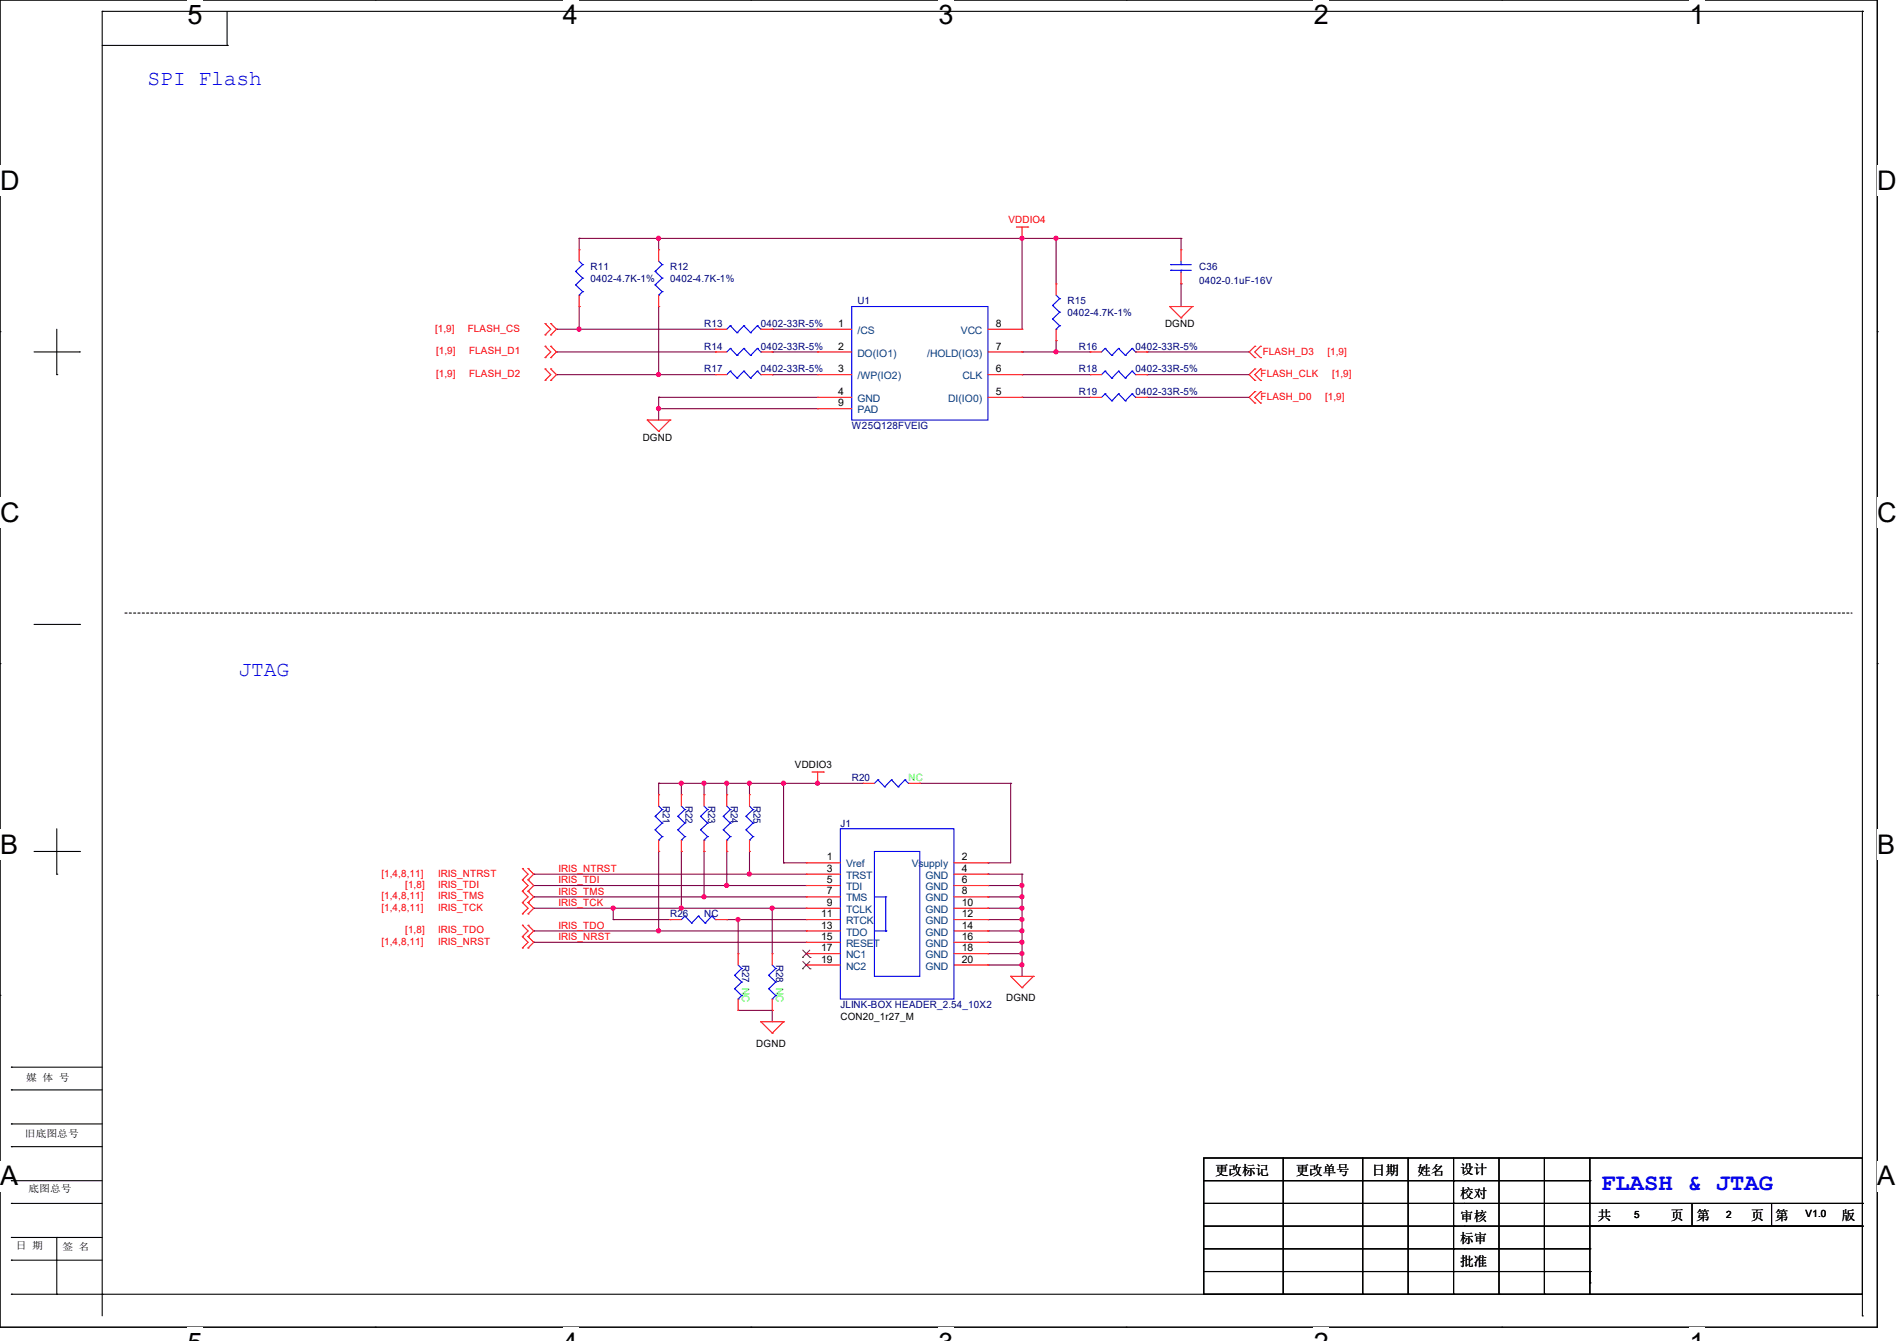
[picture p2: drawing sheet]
<svg xmlns="http://www.w3.org/2000/svg" width="297mm" height="210mm" viewBox="0 0 297 210" stroke-linecap="round" stroke-linejoin="round" font-family="sans-serif">
<path d="M0 0h293.9v207.9h-293.9z" fill="none" stroke="#000" stroke-width=".17"/>
<g fill="#fff">
<path d="M29.4 0h2.3v4.7h-2.3z"/>
<path d="M29.4 207.9h2.3v2.1h-2.3z"/>
</g>
<path d="M58.8 0h.1M58.8 207.9h.1" fill="none" stroke="#000" stroke-width=".17"/>
<g fill="#fff">
<path d="M88.1 0h2.4v4.7h-2.4z"/>
<path d="M88.1 207.9h2.4v2.1h-2.4z"/>
</g>
<path d="M117.6 0h.1M117.6 207.9h.1" fill="none" stroke="#000" stroke-width=".17"/>
<g fill="#fff">
<path d="M146.9 0h2.4v4.7h-2.4z"/>
<path d="M146.9 207.9h2.4v2.1h-2.4z"/>
</g>
<path d="M176.3 0h.1M176.3 207.9h.1" fill="none" stroke="#000" stroke-width=".17"/>
<g fill="#fff">
<path d="M205.7 0h2.4v4.7h-2.4z"/>
<path d="M205.7 207.9h2.4v2.1h-2.4z"/>
</g>
<path d="M235.1 0h.1M235.1 207.9h.1" fill="none" stroke="#000" stroke-width=".17"/>
<g fill="#fff">
<path d="M264.5 0h2.4v4.7h-2.4z"/>
<path d="M264.5 207.9h2.4v2.1h-2.4z"/>
<path d="M0 26h3v4.7h-3z"/>
<path d="M293.9 26h3.1v4.7h-3.1z"/>
<path d="M0 77.9h3v4.7h-3z"/>
<path d="M293.9 77.9h3.1v4.7h-3.1z"/>
</g>
<path d="M0 51.9h.1M293.9 51.9h.1" fill="none" stroke="#000" stroke-width=".17"/>
<g fill="#fff">
<path d="M0 129.9h2.8v4.7h-2.8z"/>
<path d="M293.9 129.9h2.9v4.7h-2.9z"/>
</g>
<path d="M0 103.9h.1M293.9 103.9h.1" fill="none" stroke="#000" stroke-width=".17"/>
<g fill="#fff">
<path d="M0 181.8h2.8v4.8h-2.8z"/>
<path d="M293.8 181.8h3v4.8h-3z"/>
</g>
<g fill="none" stroke="#000" stroke-width=".17">
<path d="M16 1.8h.1M16 7.1h19.6M16 1.8v204.3M16 1.8h275.6M35.6 7.1h.1M35.6 1.8v5.3M291.6 1.8h.1M291.6 1.8v179.6M5.3 55.1h7.1M8.9 58.7h.1M8.9 51.6v7.1M12.4 55.1h.1"/>
<path d="M5.3 97.8h7.1M12.4 97.8h.1M5.3 133.3h7.1M8.9 136.9h.1M8.9 129.8v7.1M12.4 133.3h.1M0 155.9h.1M293.9 155.9h.1M1.8 167.1h.1M1.8 170.7h.1M1.8 176h.1M1.8 179.6h.1"/>
<path d="M1.8 167.1h14.2M1.8 170.7h14.2M1.8 176h14.2M1.8 179.6h14.2M1.8 184.9h.1M1.8 188.5h.1M1.8 193.8h.1M1.8 197.4h.1M1.8 184.9h14.2M1.8 188.5h14.2M1.8 193.8h14.2M1.8 197.4h14.2"/>
<path d="M8.9 193.8h.1M8.9 193.8v8.9M188.5 181.4h103.1v21.3h-103.1zM188.5 184.9h60.4M188.5 188.5h103.1M188.5 192h103.1M188.5 195.6h60.4M188.5 199.1h60.4M200.9 199.1h.1M200.9 181.4v21.3M213.4 199.1h.1M213.4 181.4v21.3"/>
<path d="M220.5 199.1h.1M220.5 181.4v21.3M227.6 199.1h.1M227.6 184.9h.1M227.6 188.5h.1M227.6 192h.1M227.6 195.6h.1M227.6 181.4v21.3M234.7 199.1h.1M234.7 181.4v21.3M241.8 199.1h.1M241.8 181.4v21.3"/>
<path d="M248.9 184.9h.1M248.9 199.1h.1M248.9 188.5h.1M248.9 192h.1M248.9 195.6h.1M248.9 181.4v21.3M264.9 192h.1M264.9 188.5v3.5M277.4 192h.1M277.4 188.5v3.5M291.6 188.5h.1M291.6 192h.1"/>
<path d="M1.8 202.7h.1M1.8 202.7h208M8.9 202.7h.1M16 202.7h.1M200.9 202.7h.1M213.4 202.7h.1M220.5 202.7h.1M227.6 202.7h.1M234.7 202.7h.1M241.8 202.7h.1M248.9 200.9h.1M248.9 202.7h.1"/>
<path d="M291.6 206.1h.1M291.6 202.7v3.4"/>
</g>
<path d="M19.6 96h270.2M289.8 96h.1" fill="none" stroke="#000" stroke-width=".17" stroke-dasharray=".3 .3"/>
<g fill="none" stroke="#800040" stroke-width=".17">
<path d="M90.7 37.3h.1M90.7 37.3h94.2M90.7 37.3v1.8M103.1 37.3h.1M103.1 37.3v1.8M160 37.3h.1M160 37.3v14.3M165.4 37.3h.1M165.4 37.3v7.1M184.9 37.3h.1M184.9 37.3v1.8M87.1 55.1h.1"/>
<path d="M87.1 51.6h.1M87.1 58.7h.1M87.1 51.6h24.9M87.1 55.1h24.9M87.1 58.7h24.9M90.7 51.6h.1M90.7 48h.1M90.7 48v3.6M103.1 58.7h.1M103.1 48h.1M103.1 48v10.7M120.9 55.1h.1"/>
<path d="M120.9 51.6h.1M120.9 58.7h.1M120.9 51.6h7.1M120.9 55.1h7.1M120.9 58.7h7.1M160 58.7h.1M160 55.1h.1M160 55.1h10.7M160 58.7h10.7M165.4 55.1h.1M165.4 53.3h.1M165.4 53.3v1.8"/>
<path d="M179.6 58.7h.1M179.6 55.1h.1M179.6 55.1h16M179.6 58.7h16M184.9 44.4h.1M184.9 44.4v3.6M103.1 64h.1M103.1 62.2h.1M103.1 62.2h24.9M103.1 62.2v3.6M103.1 64h24.9M160 62.2h.1"/>
<path d="M160 62.2h10.7M179.6 62.2h.1M179.6 62.2h16M83.6 136.9h.1M83.6 138.7h.1M83.6 136.9h42.6M83.6 138.7h42.6M103.1 133.3h.1M103.1 122.7h.1M103.1 122.7v1.8M103.1 133.3v12.5M103.1 122.7h32"/>
<path d="M106.7 133.3h.1M106.7 122.7h.1M106.7 122.7v1.8M106.7 133.3v8.9M110.2 133.3h.1M110.2 122.7h.1M110.2 122.7v1.8M110.2 133.3v7.2M113.8 133.3h.1M113.8 138.7h.1M113.8 122.7h.1M113.8 122.7v1.8"/>
<path d="M113.8 133.3v5.4M117.3 133.3h.1M117.3 136.9h.1M117.3 122.7h.1M117.3 122.7v1.8M117.3 133.3v3.6M122.7 122.7h.1M122.7 135.1h.1M122.7 122.7v12.4M122.7 135.1h3.5M128 122.7h.1M144 122.7h.1"/>
<path d="M144 122.7h14.2M154.7 135.1h.1M154.7 136.9h.1M154.7 138.7h.1M154.7 136.9h5.3M154.7 138.7h5.3M158.2 122.7h.1M158.2 122.7v12.4h-3.5M160 136.9h.1M160 138.7h.1M160 136.9v16M83.6 140.5h.1"/>
<path d="M83.6 142.2h.1M83.6 145.8h.1M83.6 147.6h.1M83.6 140.5h42.6M83.6 142.2h42.6M83.6 145.8h42.6M83.6 147.6h42.6M96 144h.1M96 142.2h.1M96 144h8.9M96 142.2v1.8M103.1 145.8h.1"/>
<path d="M106.7 142.2h.1M110.2 140.5h.1M113.8 144h.1M113.8 144h12.4M115.6 144h.1M115.6 158.2h.1M115.6 144v5.4M115.6 158.2h5.3M120.9 142.2h.1M120.9 158.2h.1M120.9 142.2v7.2M120.9 158.2v1.8"/>
<path d="M154.7 140.5h.1M154.7 142.2h.1M154.7 144h.1M154.7 145.8h.1M154.7 147.6h.1M154.7 149.4h.1M154.7 151.1h.1M154.7 140.5h5.3M154.7 142.2h5.3M154.7 145.8h5.3M154.7 147.6h5.3M154.7 144h5.3"/>
<path d="M154.7 149.4h5.3M154.7 151.1h5.3M160 140.5h.1M160 142.2h.1M160 144h.1M160 145.8h.1M160 147.6h.1M160 149.4h.1M160 151.1h.1"/>
</g>
<g fill="#f0f" stroke="#f0f" stroke-width=".17">
<circle cx="90.7" cy="51.5" r=".32"/>
<circle cx="165.3" cy="37.3" r=".32"/>
<circle cx="103.1" cy="58.7" r=".32"/>
<circle cx="165.3" cy="55.1" r=".32"/>
<circle cx="160" cy="37.3" r=".32"/>
<circle cx="103.1" cy="37.3" r=".32"/>
<circle cx="103.1" cy="64" r=".32"/>
<circle cx="117.3" cy="136.9" r=".32"/>
<circle cx="113.8" cy="138.7" r=".32"/>
<circle cx="110.2" cy="140.4" r=".32"/>
<circle cx="96" cy="142.2" r=".32"/>
<circle cx="122.7" cy="122.7" r=".32"/>
<circle cx="160" cy="149.3" r=".32"/>
<circle cx="160" cy="151.1" r=".32"/>
<circle cx="160" cy="140.4" r=".32"/>
<circle cx="160" cy="138.7" r=".32"/>
<circle cx="160" cy="144" r=".32"/>
<circle cx="160" cy="142.2" r=".32"/>
<circle cx="160" cy="145.8" r=".32"/>
<circle cx="160" cy="147.6" r=".32"/>
<circle cx="120.9" cy="142.2" r=".32"/>
<circle cx="106.7" cy="142.2" r=".32"/>
<circle cx="103.1" cy="145.8" r=".32"/>
<circle cx="115.5" cy="144" r=".32"/>
<circle cx="110.2" cy="122.7" r=".32"/>
<circle cx="106.7" cy="122.7" r=".32"/>
<circle cx="113.8" cy="122.7" r=".32"/>
<circle cx="117.3" cy="122.7" r=".32"/>
<circle cx="128" cy="122.7" r=".32"/>
</g>
<g fill="none" stroke="#f00" stroke-width=".17">
<path d="M90.7 39.1h.1M90.7 39.1v1.8M103.1 39.1h.1M103.1 39.1v1.8M159.1 35.6h1.8M160 37.3h.1M160 35.6v1.7M160.9 35.6h.1M184.9 39.1h.1M184.9 39.1v1.8M85.3 57.8h.1M85.3 59.6h.1"/>
<path d="M85.3 54.2h.1M85.3 56h.1M85.3 50.7h.1M85.3 52.5h.1M85.3 57.8l.9 .9-.9 .9M85.3 54.2l.9 .9-.9 .9M85.3 50.7l.9 .9-.9 .9M86.2 59.6h.1M86.2 57.8h.1M86.2 56h.1M86.2 54.2h.1M86.2 52.5h.1"/>
<path d="M86.2 50.7h.1M86.2 57.8l.9 .9-.9 .9M86.2 54.2l.9 .9-.9 .9M86.2 50.7l.9 .9-.9 .9M90.7 48h.1M90.7 46.2v1.8M103.1 48h.1M103.1 46.2v1.8M112 51.6h.1M112 55.1h.1M112 58.7h.1M112 51.6h1.8"/>
<path d="M112 55.1h1.8M112 58.7h1.8M119.1 51.6h1.8M119.1 55.1h1.8M119.1 58.7h1.8M120.9 51.6h.1M120.9 55.1h.1M120.9 58.7h.1M128 51.6h.1M128 55.1h.1M128 58.7h.1M128 51.6h5.3"/>
<path d="M128 55.1h5.3M128 58.7h5.3M154.7 51.6h5.3M154.7 55.1h5.3M154.7 58.7h5.3M160 58.7h.1M160 55.1h.1M160 51.6h.1M165.4 44.4h.1M165.4 53.3h.1M165.4 44.4v1.8M165.4 51.6v1.7"/>
<path d="M170.7 55.1h.1M170.7 58.7h.1M170.7 55.1h1.8M170.7 58.7h1.8M177.8 55.1h1.8M177.8 58.7h1.8M179.6 55.1h.1M179.6 58.7h.1M183.1 48h.1M183.1 48h3.6M183.1 48l1.8 1.8M184.9 49.8h.1"/>
<path d="M184.9 44.4h.1M184.9 42.7v1.7M186.7 48h.1M186.7 48l-1.8 1.8M196.5 57.8h.1M196.5 59.6h.1M196.5 54.2h.1M196.5 56h.1M196.5 57.8l-.9 .9 .9 .9M196.5 54.2l-.9 .9 .9 .9M197.4 59.6h.1M197.4 57.8h.1"/>
<path d="M197.4 56h.1M197.4 54.2h.1M197.4 57.8l-.9 .9 .9 .9M197.4 54.2l-.9 .9 .9 .9M101.3 65.8h.1M101.3 65.8h3.6M101.3 65.8l1.8 1.8M103.1 67.6h.1M104.9 65.8h.1M104.9 65.8l-1.8 1.8M128 62.2h.1M128 64h.1"/>
<path d="M128 62.2h5.3M128 64h5.3M154.7 62.2h5.3M160 62.2h.1M170.7 62.2h.1M170.7 62.2h1.8M177.8 62.2h1.8M179.6 62.2h.1M196.5 61.3h.1M196.5 63.1h.1M196.5 61.3l-.9 .9 .9 .9M197.4 63.1h.1"/>
<path d="M197.4 61.3h.1M197.4 61.3l-.9 .9 .9 .9M81.8 137.8h.1M81.8 139.6h.1M81.8 136h.1M81.8 137.8l.9 .9-.9 .9M81.8 136l.9 .9-.9 .9M81.8 139.6l.9 .9-.9 .9M82.7 139.6h.1M82.7 137.8h.1M82.7 136h.1M82.7 137.8l.9 .9-.9 .9"/>
<path d="M82.7 136l.9 .9-.9 .9M82.7 139.6l.9 .9-.9 .9M103.1 124.5h.1M103.1 133.3h.1M103.1 124.5v1.7M103.1 131.6v1.7M106.7 124.5h.1M106.7 133.3h.1M106.7 124.5v1.7M106.7 131.6v1.7M110.2 124.5h.1M110.2 133.3h.1"/>
<path d="M110.2 124.5v1.7M110.2 131.6v1.7M113.8 124.5h.1M113.8 133.3h.1M113.8 124.5v1.7M113.8 131.6v1.7M117.3 124.5h.1M117.3 133.3h.1M117.3 124.5v1.7M117.3 131.6v1.7M126.2 135.1h.1M126.2 136.9h.1"/>
<path d="M126.2 138.7h.1M126.2 135.1h5.4M126.2 136.9h5.4M126.2 138.7h5.4M127.1 120.9h1.8M128 122.7h.1M128 120.9v1.8M128.9 120.9h.1M135.1 122.7h.1M135.1 122.7h1.8M142.2 122.7h1.8M144 122.7h.1"/>
<path d="M149.4 135.1h5.3M149.4 136.9h5.3M149.4 138.7h5.3M154.7 138.7h.1M154.7 136.9h.1M154.7 135.1h.1M81.8 141.4h.1M81.8 143.1h.1M81.8 144.9h.1M81.8 146.7h.1M81.8 148.5h.1M81.8 141.4l.9 .8-.9 .9"/>
<path d="M81.8 144.9l.9 .9-.9 .9M81.8 146.7l.9 .9-.9 .9M82.7 143.1h.1M82.7 141.4h.1M82.7 146.7h.1M82.7 144.9h.1M82.7 148.5h.1M82.7 141.4l.9 .8-.9 .9M82.7 144.9l.9 .9-.9 .9M82.7 146.7l.9 .9-.9 .9M104.9 144h.1M104.9 144h1.8"/>
<path d="M112 144h1.8M113.8 144h.1M115.6 149.4h.1M115.6 158.2h.1M115.6 149.4v1.7M115.6 156.5v1.7M120.9 149.4h.1M120.9 158.2h.1M120.9 149.4v1.7M120.9 156.5v1.7M126.2 140.5h.1M126.2 142.2h.1"/>
<path d="M126.2 144h.1M126.2 145.8h.1M126.2 147.6h.1M126.2 149.4h.1M126.2 151.1h.1M126.2 144h5.4M126.2 140.5h5.4M126.2 142.2h5.4M126.2 145.8h5.4M126.2 147.6h5.4M126.2 149.4h5.4M126.2 151.1h5.4"/>
<path d="M149.4 144h5.3M149.4 140.5h5.3M149.4 142.2h5.3M149.4 145.8h5.3M149.4 147.6h5.3M149.4 149.4h5.3M149.4 151.1h5.3M154.7 149.4h.1M154.7 147.6h.1M154.7 145.8h.1M154.7 144h.1M154.7 142.2h.1"/>
<path d="M154.7 140.5h.1M154.7 151.1h.1M158.2 152.9h.1M158.2 152.9h3.6M158.2 152.9l1.8 1.8M160 154.7h.1M161.8 152.9h.1M161.8 152.9l-1.8 1.8M119.1 160h.1M119.1 160h3.6M119.1 160l1.8 1.8M120.9 161.8h.1"/>
<path d="M122.7 160h.1M122.7 160l-1.8 1.8"/>
</g>
<g fill="none" stroke="#00f" stroke-width=".17">
<path d="M90.1 42.5h.1M90.1 44.6h.1M90.1 42.5l1.1 1.1M90.1 44.6l1.1 1.1M90.7 46.2h.1M90.7 40.9l.5 .5M91.2 41.4h.1M91.2 43.6h.1M91.2 45.7h.1M91.2 41.4l-1.1 1.1M91.2 43.6l-1.1 1M91.2 45.7l-.5 .5"/>
<path d="M102.6 42.5h.1M102.6 44.6h.1M102.6 42.5l1.1 1.1M102.6 44.6l1.1 1.1M103.1 46.2h.1M103.1 40.9l.6 .5M103.7 41.4h.1M103.7 43.6h.1M103.7 45.7h.1M103.7 41.4l-1.1 1.1M103.7 43.6l-1.1 1M103.7 45.7l-.6 .5"/>
<path d="M114.3 51h.1M114.3 54.6h.1M114.3 58.1h.1M114.3 51l-.5 .6M114.3 51l1.1 1.1M114.3 54.6l-.5 .5M114.3 54.6l1.1 1.1M114.3 58.1l-.5 .6M114.3 58.1l1.1 1.1M115.4 52.1h.1M115.4 55.7h.1M115.4 59.2h.1"/>
<path d="M116.5 51h.1M116.5 54.6h.1M116.5 58.1h.1M116.5 51l-1.1 1.1M116.5 51l1 1.1M116.5 54.6l-1.1 1.1M116.5 54.6l1 1.1M116.5 58.1l-1.1 1.1M116.5 58.1l1 1.1M117.5 52.1h.1M117.5 55.7h.1M117.5 59.2h.1"/>
<path d="M118.6 51h.1M118.6 54.6h.1M118.6 58.1h.1M118.6 51l-1.1 1.1M118.6 51l.5 .6M118.6 54.6l-1.1 1.1M118.6 54.6l.5 .5M118.6 58.1l-1.1 1.1M118.6 58.1l.5 .6M119.1 51.6h.1M119.1 55.1h.1M119.1 58.7h.1"/>
<path d="M133.3 48h21.4v17.8h-21.4zM164.8 47.8h.1M164.8 50h.1M164.8 47.8l1.1 1.1M164.8 50l1.1 1M165.4 51.6h.1M165.4 46.2l.5 .6M165.9 46.8h.1M165.9 48.9h.1M165.9 51h.1M165.9 46.8l-1.1 1M165.9 48.9l-1.1 1.1"/>
<path d="M165.9 51l-.5 .6M173 54.6h.1M173 58.1h.1M173 54.6l-.5 .5M173 54.6l1.1 1.1M173 58.1l-.5 .6M173 58.1l1.1 1.1M174.1 55.7h.1M174.1 59.2h.1M175.1 54.6h.1M175.1 58.1h.1M175.1 54.6l-1 1.1"/>
<path d="M175.1 54.6l1.1 1.1M175.1 58.1l-1 1.1M175.1 58.1l1.1 1.1M176.2 55.7h.1M176.2 59.2h.1M177.2 54.6h.1M177.2 58.1h.1M177.2 54.6l-1 1.1M177.2 54.6l.6 .5M177.2 58.1l-1 1.1M177.2 58.1l.6 .6M177.8 55.1h.1"/>
<path d="M177.8 58.7h.1M183.3 41.4h.1M183.3 42.3h.1M183.3 41.4h3.2M183.3 42.3h3.2M184.9 42.3h.1M184.9 41.4h.1M184.9 40.9v.5M184.9 42.3v.4M173 61.7h.1M173 61.7l-.5 .5M173 61.7l1.1 1.1"/>
<path d="M174.1 62.8h.1M175.1 61.7h.1M175.1 61.7l-1 1.1M175.1 61.7l1.1 1.1M176.2 62.8h.1M177.2 61.7h.1M177.2 61.7l-1 1.1M177.2 61.7l.6 .5M177.8 62.2h.1M102.6 127.8h.1M102.6 130h.1M102.6 127.8l1.1 1.1"/>
<path d="M102.6 130l1.1 1M103.1 131.6h.1M103.1 126.2l.6 .6M103.7 126.8h.1M103.7 128.9h.1M103.7 131h.1M103.7 131l-.6 .6M103.7 126.8l-1.1 1M103.7 128.9l-1.1 1.1M106.1 127.8h.1M106.1 130h.1M106.1 127.8l1.1 1.1"/>
<path d="M106.1 130l1.1 1M106.7 131.6h.1M106.7 126.2l.5 .6M107.2 126.8h.1M107.2 128.9h.1M107.2 131h.1M107.2 126.8l-1.1 1M107.2 128.9l-1.1 1.1M107.2 131l-.5 .6M109.7 127.8h.1M109.7 130h.1M109.7 127.8l1.1 1.1"/>
<path d="M109.7 130l1.1 1M110.2 131.6h.1M110.2 126.2l.6 .6M110.8 126.8h.1M110.8 128.9h.1M110.8 131h.1M110.8 126.8l-1.1 1M110.8 128.9l-1.1 1.1M110.8 131l-.6 .6M113.2 127.8h.1M113.2 130h.1M113.2 127.8l1.1 1.1"/>
<path d="M113.2 130l1.1 1M113.8 131.6h.1M113.8 126.2l.5 .6M114.3 126.8h.1M114.3 128.9h.1M114.3 131h.1M114.3 126.8l-1.1 1M114.3 128.9l-1.1 1.1M114.3 131l-.5 .6M116.8 127.8h.1M116.8 130h.1M116.8 127.8l1.1 1.1"/>
<path d="M116.8 130l1.1 1M117.3 131.6h.1M117.3 126.2l.6 .6M117.9 126.8h.1M117.9 128.9h.1M117.9 131h.1M117.9 126.8l-1.1 1M117.9 128.9l-1.1 1.1M117.9 131l-.6 .6M131.6 129.8h17.8v26.7h-17.8zM136.9 133.3h7.1v19.6h-7.1zM137.5 122.1h.1"/>
<path d="M137.5 122.1l-.6 .6M137.5 122.1l1 1.1M138.5 123.2h.1M139.6 122.1h.1M139.6 122.1l-1.1 1.1M139.6 122.1l1 1.1M140.6 123.2h.1M141.7 122.1h.1M141.7 122.1l-1.1 1.1M141.7 122.1l.5 .6M142.2 122.7h.1M107.2 143.5h.1"/>
<path d="M107.2 143.5l-.5 .5M107.2 143.5l1.1 1.1M108.3 144.6h.1M109.3 143.5h.1M109.3 143.5l-1 1.1M109.3 143.5l1.1 1.1M110.4 144.6h.1M111.5 143.5h.1M111.5 143.5l-1.1 1.1M111.5 143.5l.5 .5M112 144h.1M115 152.7h.1"/>
<path d="M115 154.9h.1M115 152.7l1.1 1.1M115 154.9l1.1 1M115.6 156.5h.1M115.6 151.1l.5 .6M116.1 151.7h.1M116.1 153.8h.1M116.1 155.9h.1M116.1 151.7l-1.1 1M116.1 153.8l-1.1 1.1M116.1 155.9l-.5 .6M120.4 152.7h.1"/>
<path d="M120.4 154.9h.1M120.4 152.7l1.1 1.1M120.4 154.9l1.1 1M120.9 156.5h.1M120.9 151.1l.6 .6M121.5 151.7h.1M121.5 153.8h.1M121.5 155.9h.1M121.5 151.7l-1.1 1M121.5 153.8l-1.1 1.1M121.5 155.9l-.6 .6M136.9 140.5h1.8"/>
<path d="M136.9 145.8h1.8M138.7 140.5h.1M138.7 145.8h.1M138.7 140.5v5.3"/>
</g>
<path d="M125.6 149.9h.1M125.6 151.7h.1M125.7 148.8l1.1 1.1M125.7 150.6l1.1 1.1M126.8 148.8l-1.2 1.1M126.8 150.6l-1.2 1.1M126.8 149.9h.1M126.8 151.7h.1" fill="none" stroke="#804000" stroke-width=".16"/>
<g font-size="4.2">
<text x="29.4" y="3.8">5</text>
<text x="88.1" y="3.8">4</text>
<text x="146.9" y="3.8">3</text>
<text x="205.7" y="3.8">2</text>
<text x="264.5" y="3.8">1</text>
<text x="0" y="29.8">D</text>
<text x="293.9" y="29.8">D</text>
<text x="0" y="81.7">C</text>
<text x="293.9" y="81.7">C</text>
<text x="0" y="133.7">B</text>
<text x="293.9" y="133.7">B</text>
<text x="0" y="185.6">A</text>
<text x="293.9" y="185.6">A</text>
</g>
<text font-size="3.7" fill="#00f" x="250.7" y="186.3">FLASH &amp; JTAG</text>
<g font-size="3.3" fill="#00f">
<text x="23.1" y="13.3">SPI Flash</text>
<text x="37.3" y="105.8">JTAG</text>
</g>
<g font-size="2.1">
<text x="190.2" y="184.1">更改标记</text>
<text x="202.9" y="184.1">更改单号</text>
<text x="214.8" y="184.1">日期</text>
<text x="221.9" y="184.1">姓名</text>
<text x="228.6" y="183.9">设计</text>
<text x="228.6" y="187.6">校对</text>
<text x="228.6" y="191.2">审核</text>
<text x="250.1" y="191">共</text>
<text x="261.5" y="191">页</text>
<text x="265.6" y="191">第</text>
<text x="274.2" y="191">页</text>
<text x="277.9" y="191">第</text>
<text x="288.4" y="191">版</text>
<text x="228.6" y="194.7">标审</text>
<text x="228.6" y="198.3">批准</text>
</g>
<g font-size="1.6" fill="#f00">
<text x="157.9" y="34.9">VDDIO4</text>
<text x="68.1" y="51.9">[1,9]</text>
<text x="73.2" y="51.9">FLASH_CS</text>
<text x="68.3" y="59.1">[1,9]</text>
<text x="68.3" y="55.5">[1,9]</text>
<text x="73.4" y="59.1">FLASH_D2</text>
<text x="73.4" y="55.5">FLASH_D1</text>
<text x="197.4" y="59.1">FLASH_CLK</text>
<text x="197.7" y="55.7">FLASH_D3</text>
<text x="207.9" y="55.7">[1,9]</text>
<text x="208.6" y="59.1">[1,9]</text>
<text x="197.4" y="62.6">FLASH_D0</text>
<text x="207.5" y="62.6">[1,9]</text>
<text x="59.7" y="137.3">[1,4,8,11]</text>
<text x="68.6" y="137.3">IRIS_NTRST</text>
<text x="87.5" y="136.6">IRIS_NTRST</text>
<text x="59.7" y="142.6">[1,4,8,11]</text>
<text x="59.7" y="140.8">[1,4,8,11]</text>
<text x="63.5" y="139.1">[1,8]</text>
<text x="68.6" y="139.1">IRIS_TDI</text>
<text x="68.6" y="142.6">IRIS_TCK</text>
<text x="68.6" y="140.8">IRIS_TMS</text>
<text x="87.5" y="138.3">IRIS_TDI</text>
<text x="87.5" y="140.1">IRIS_TMS</text>
<text x="87.5" y="141.9">IRIS_TCK</text>
<text x="59.7" y="148">[1,4,8,11]</text>
<text x="63.5" y="146.2">[1,8]</text>
<text x="68.6" y="146.2">IRIS_TDO</text>
<text x="68.6" y="148">IRIS_NRST</text>
<text x="87.5" y="145.5">IRIS_TDO</text>
<text x="87.5" y="147.2">IRIS_NRST</text>
</g>
<g font-size="1.6" fill="#000080">
<text x="92.5" y="42.3">R11</text>
<text x="92.5" y="44.1">0402-4.7K-1%</text>
<text x="104.9" y="42.3">R12</text>
<text x="104.9" y="44.1">0402-4.7K-1%</text>
<text x="134.2" y="47.7">U1</text>
<text x="167.1" y="47.7">R15</text>
<text x="187.7" y="42.3">C36</text>
<text x="187.7" y="44.4">0402-0.1uF-16V</text>
<text x="110.2" y="51.2">R13</text>
<text x="119.1" y="51.2">0402-33R-5%</text>
<text x="167.1" y="49.4">0402-4.7K-1%</text>
<text x="110.2" y="54.8">R14</text>
<text x="110.2" y="58.3">R17</text>
<text x="119.1" y="54.8">0402-33R-5%</text>
<text x="119.1" y="58.3">0402-33R-5%</text>
<text x="168.9" y="54.8">R16</text>
<text x="168.9" y="58.3">R18</text>
<text x="177.8" y="54.8">0402-33R-5%</text>
<text x="177.8" y="58.3">0402-33R-5%</text>
<text x="168.9" y="61.9">R19</text>
<text x="177.8" y="61.9">0402-33R-5%</text>
<text x="133.3" y="67.2">W25Q128FVEIG</text>
<text x="133.3" y="122.3">R20</text>
<text x="103.8" y="126.2" transform="rotate(90 103.8 126.2)">R21</text>
<text x="107.3" y="126.2" transform="rotate(90 107.3 126.2)">R22</text>
<text x="110.9" y="126.2" transform="rotate(90 110.9 126.2)">R23</text>
<text x="114.4" y="126.2" transform="rotate(90 114.4 126.2)">R24</text>
<text x="118" y="126.2" transform="rotate(90 118 126.2)">R25</text>
<text x="131.6" y="129.5">J1</text>
<text x="104.9" y="143.7">R26</text>
<text x="110.2" y="143.7">NC</text>
<text x="116.2" y="151.1" transform="rotate(90 116.2 151.1)">R27 NC</text>
<text x="121.5" y="151.1" transform="rotate(90 121.5 151.1)">R28 NC</text>
<text x="131.6" y="157.9">JLINK-BOX HEADER_2.54_10X2</text>
</g>
<g font-size="1.6">
<text x="131.2" y="51.2">1</text>
<text x="155.9" y="51.2">8</text>
<text x="182.4" y="51.2">DGND</text>
<text x="131.2" y="54.7">2</text>
<text x="131.2" y="58.3">3</text>
<text x="155.9" y="58.3">6</text>
<text x="155.9" y="54.7">7</text>
<text x="131.2" y="61.8">4</text>
<text x="131.2" y="63.6">9</text>
<text x="155.9" y="61.8">5</text>
<text x="100.6" y="69">DGND</text>
<text x="124.5" y="120.2">VDDIO3</text>
<text x="129.5" y="134.7">1</text>
<text x="129.5" y="136.5">3</text>
<text x="150.6" y="136.5">4</text>
<text x="150.6" y="134.7">2</text>
<text x="128.6" y="143.6">11</text>
<text x="129.5" y="138.3">5</text>
<text x="129.5" y="140.1">7</text>
<text x="129.5" y="141.9">9</text>
<text x="150.6" y="143.6">12</text>
<text x="150.6" y="141.9">10</text>
<text x="150.6" y="140.1">8</text>
<text x="150.6" y="138.3">6</text>
<text x="128.6" y="145.4">13</text>
<text x="128.6" y="147.2">15</text>
<text x="128.6" y="149">17</text>
<text x="150.6" y="149">18</text>
<text x="150.6" y="147.2">16</text>
<text x="150.6" y="145.4">14</text>
<text x="128.6" y="150.8">19</text>
<text x="150.6" y="150.8">20</text>
<text x="131.6" y="159.7">CON20_1r27_M</text>
<text x="157.5" y="156.8">DGND</text>
<text x="118.4" y="164">DGND</text>
<text x="4.1" y="169.2">媒 体 号</text>
<text x="3.9" y="178.1">旧底图总号</text>
<text x="4.4" y="186.7">底图总号</text>
<text x="255.9" y="190.8">5</text>
<text x="270.3" y="190.8">2</text>
<text x="282.7" y="190.6">V1.0</text>
<text x="2.5" y="195.6">日 期</text>
<text x="9.8" y="195.7">签 名</text>
</g>
<g font-size="1.6" fill="#004080">
<text x="134.2" y="52.3">/CS</text>
<text x="150.4" y="52.3">VCC</text>
<text x="134.2" y="55.8">DO(IO1)</text>
<text x="134.2" y="59.4">/WP(IO2)</text>
<text x="145.2" y="55.8">/HOLD(IO3)</text>
<text x="150.7" y="59.4">CLK</text>
<text x="134.2" y="63">GND</text>
<text x="134.2" y="64.7">PAD</text>
<text x="148.5" y="63">DI(IO0)</text>
<text x="132.5" y="135.8">Vref</text>
<text x="132.5" y="137.6">TRST</text>
<text x="142.7" y="135.8">Vsupply</text>
<text x="144.9" y="137.6">GND</text>
<text x="132.5" y="139.4">TDI</text>
<text x="132.5" y="141.2">TMS</text>
<text x="132.5" y="143">TCLK</text>
<text x="144.9" y="143">GND</text>
<text x="144.9" y="141.2">GND</text>
<text x="144.9" y="139.4">GND</text>
<text x="132.5" y="144.7">RTCK</text>
<text x="132.5" y="146.5">TDO</text>
<text x="132.5" y="148.3">RESET</text>
<text x="144.9" y="148.3">GND</text>
<text x="144.9" y="146.5">GND</text>
<text x="144.9" y="144.7">GND</text>
<text x="132.5" y="150.1">NC1</text>
<text x="132.5" y="151.9">NC2</text>
<text x="144.9" y="150.1">GND</text>
<text x="144.9" y="151.9">GND</text>
</g>
<text font-size="1.6" fill="#0f0" x="142.2" y="122.3">NC</text>
</svg>
